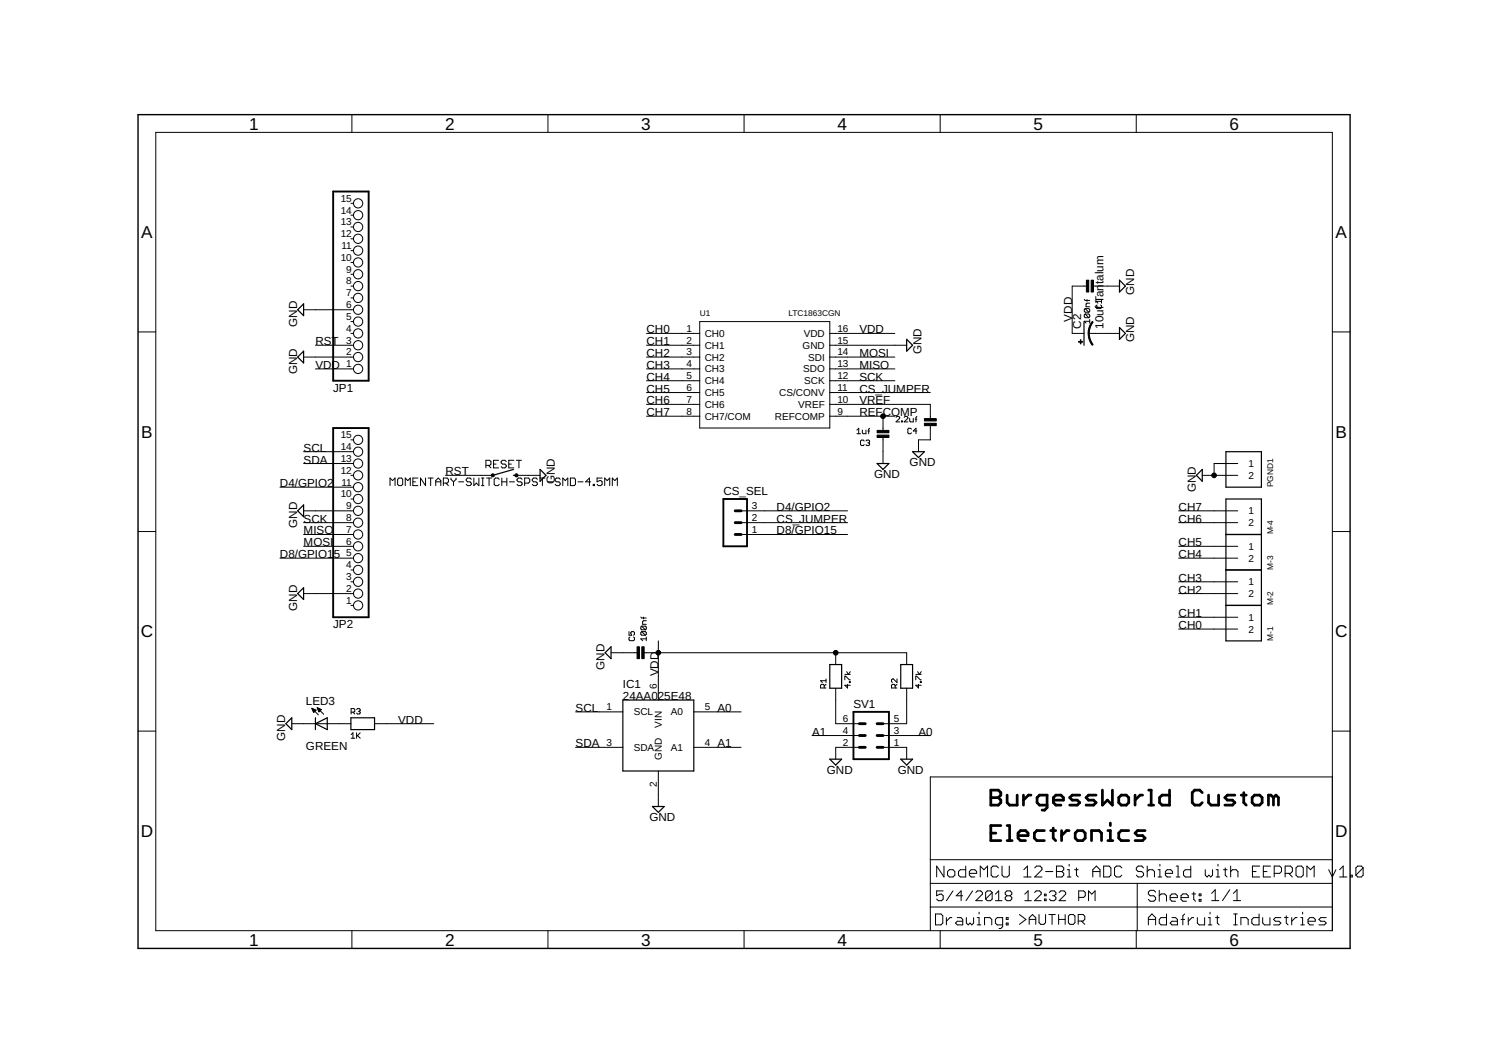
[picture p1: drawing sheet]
<svg xmlns="http://www.w3.org/2000/svg" width="841mm" height="594mm" viewBox="0 0 841 594" stroke-linecap="round" stroke-linejoin="round" font-family="sans-serif">
<g fill="none" stroke="#000" stroke-width=".56">
<path d="M87 74h657v446h-657zM197 64v10M306 64v10M416 64v10M525 64v10M635 64v10M196 114h1M196 140h1M196 133h1M196 127h1M196 120h1M196 160h1"/>
<path d="M196 153h1M196 147h1M607 160h-8v26h6M610 160h15M170 173h27M196 180h1M196 166h1M391 180h72v59h-72zM606 167v1h3M606 172l3 1-1 1M606 175l3 1-1 1M606 175v2h2"/>
<path d="M606 172v2h2M606 175l2 2M606 172l2 2M607 167v1M609 179h-3l1 1M609 178v2M609 169l-2 1v1h2M613 170l-1 1 1 1h2v-2M615 167v2M615 168h-3l1 1M77 185h10M170 199h27"/>
<path d="M176 193h21M196 186h1M361 199h30M361 193h30M361 186h30M463 199h37M463 193h43M463 186h37M608 186h17M744 185h10M176 206h21M361 206h30"/>
<path d="M361 219h30M361 213h30M463 206h37M463 219h57M463 213h37M361 232h30M361 226h30M463 232h37M463 226h57v8M486 239l-1 1v2M493 232v9M500 233h1h1l-2 3h2"/>
<path d="M503 235l1 1zM505 233h2l-2 3h2M508 234l1 2h1v-2M509 240v-1l-2 1v2h2M511 234h1M512 233v3M520 237v9h-7v6M170 259h27M170 252h27M196 246h1M271 260h2l1-1v-1l-1-1h-2v4M273 260l1 1"/>
<path d="M276 259h1M278 257h-2v4h2M283 258l-1-1h-1l-1 1 1 1h1l1 2h-1h-1h-1M284 259h2M287 257h-3v4h3M288 257h3M290 257v4M479 240l1-1v3M479 242h2M482 240v2h2v-2M483 246h-1h-1v3l2-1M484 246h1h1l-1 1"/>
<path d="M485 241h1M485 247h.1M485 247l1 1-1 1-1-1M493 244v15M512 241h-2l2-2v3M691 259h-13v6M156 272h41M196 279h1M196 265h1M218 271v-4l1 1 2-1v4M223 267h1l1 1v2l-1 1h-1l-1-1v-2zM226 271v-4l2 1 1-1v4"/>
<path d="M231 269h1M233 267h-2v4h2M238 267v4l-3-4v4M239 267h3M240 267v4M243 269h3M243 271v-3l2-1 1 1v3M248 270h2v-1v-1v-1h-2v4M249 265h26M249 270l1 1M252 267v1l1 1M253 269v2"/>
<path d="M255 267v1l-2 1M256 269h3M263 268l-1-1h-1l-1 1 1 1h1l1 1-1 1h-1l-1-1M265 267v4l1-1 1 1v-4M269 267h1M269 271h1M270 267v4M272 267h3M273 267v4M279 268l-1-1h-1l-1 1v2l1 1h1l1-1M280 269h3M280 267v4"/>
<path d="M283 267v4M284 269h3M288 265h14M292 268l-1-1h-2v1v1h2l1 1-1 1h-2v-1M293 270h2l1-1v-1l-1-1h-2v4M300 268l-1-1h-1l-1 1 1 1h1l1 1-1 1h-1l-1-1M301 267h3M303 267v4M306 269h3M313 268l-1-1h-1l-1 1 1 1h1l1 1-1 1h-1l-1-1M314 271v-4l2 1 1-1v4M319 267h2v1v2v1h-2z"/>
<path d="M323 269h3M330 269h-3l2-2v4M331 270h1v1h-1zM336 267h-3v2l2-1 1 1v1v1h-2l-1-1M338 271v-4l1 1 2-1v4M342 271v-4l1 1 2-1v4M671 265h20M77 297h10M170 298h27M170 292h27M170 285h27M414 298h59"/>
<path d="M414 292h59M414 285h59M658 292h33M658 285h33M744 297h10M156 312h41M170 305h27M196 318h1M658 312h33M658 305h33M170 331h27M196 338h1"/>
<path d="M196 325h1M658 331h33M658 325h33M351 353v2h2l-1-1 1-1h1v2M352 356h-1l1 2 2-1v-1M358 345h3M358 350h2h1l-1 2M358 353h2h1l-1 2M358 353v1l2 1M358 350v2h2M358 353l2 2M358 350l2 2"/>
<path d="M359 345v1M361 357h-3l1 1M361 356v2M361 347h-2v2h2M368 358v33M658 345h33M658 351h33M341 364h15M359 364h147v7M461 379v2M467 364v7M472 380v-2l3 2"/>
<path d="M472 377h3M473 375l1 2 1-2M501 379v2l-2-2-1 1v1M511 380v-2l3 2M511 377h3M512 375l1 2 1-2M174 395l4 4M174 395l2 1-1 2zM174 396h1M174 396h2M175 397h1M175 398h.1"/>
<path d="M177 395l4 4M177 395l2 1M177 395l1 2 1-1M177 395h1M177 396h2M178 396h1M178 397h1M178 397h.1M196 398h2v-2h-2v3M197 398l1 1M199 396h2v1M200 397h1"/>
<path d="M201 397v1v1l-2-1M321 397h27M387 397h27M460 384v-1l-1-1-1 2h3M461 382l-1 1M461 380h-3l1 1M467 384v20h13M473 382v2l-1-1h3M474 381h1zM500 384v-1l-2-1v2h3M501 382l-1 1M506 384v20h-13"/>
<path d="M513 382v2l-2-1h3M514 381h.1M77 408h10M163 404h33M196 410l1-1v3M196 412h2M199 409v3M200 411l1 1M201 409l-2 2M209 404h33M321 417h27M387 417h27"/>
<path d="M453 411h27M480 417h-13v7M493 417h13v7M493 411h27M744 408h10M368 430v20M744 434h-224v86M520 493h224M520 480h224M527 497h-4v3l2-1h1l1 1v2l-1 1h-2l-1-1M527 484v6l-4-6v6M529 487l1-1h2l1 1v2l-1 1h-2l-1-1z"/>
<path d="M532 497l-3 6M539 484v6h-3l-1-1v-2l1-1h3M541 488h4v-1l-1-1h-2l-1 1v2l1 1h2M543 497l-4 6M545 498l1-1h2l1 1v1l-4 4h4M547 490v-6l2 2 2-2v6M554 498l-1-1h-2l-1 1v4M554 498v4l-1 1h-2l-1-1M554 498l-4 4M556 499l2-2v6M558 485l-1-1h-2l-1 1v4l1 1h2l1-1M560 484v5l1 1h2l1-1v-5"/>
<path d="M572 490h4M572 486l2-2v6M572 499l2-2v6M578 498l1-1h2v1v1l-3 4h3M578 485l1-1h2l1 1v1l-4 4h4M583 499h1v1h-1zM584 487h4M586 498l1-1h2l1 1v1l-1 1M590 484h3l1 1v1l-1 1 1 1v1l-1 1h-3zM590 487h3M591 498l1-1h2l1 1v1l-4 4h4M596 490h2"/>
<path d="M596 486h1v4M597 483v1M600 486h2M601 485v4l1 1M610 487h4M610 490v-4l2-2 2 2v4M616 484h3l1 1v4l-1 1h-3zM626 485l-1-1h-2l-1 1v4l1 1h2l1-1M635 493v27M639 485l-1-1h-2l-1 1v1l1 1h2l1 1v1l-1 1h-2l-1-1M641 487l1-1h2l1 1v3M641 484v6"/>
<path d="M645 498l-1-1h-2l-1 1v1l1 1h2l1 1v1l-1 1h-2l-1-1M647 490h2M647 486h1v4M647 497v6M648 483v1M651 488h4v-1l-1-1h-2l-1 1v2l1 1h2M657 490h2M657 484h1v6M665 484v6h-3l-1-1v-2l1-1h3M666 499h2M667 498v4l1 1M670 499h1v1h-1z"/>
<path d="M673 486v3l1 1 1-1 1 1 1-1v-3M677 499l2-2v6M679 490h2M679 486h1v4M680 483v1M683 486h2M684 485v4l1 1M687 497l-4 6M687 487l1-1h2l1 1v3M687 484v6M689 499l2-2v6M699 487h2"/>
<path d="M703 484h-4v6h4M706 487h2M710 484h-4v6h4M712 488h3l1-1v-2l-1-1h-3v6M718 488h3l1-1v-2l-1-1h-3v6M720 488l2 2M724 485l1-1h2l1 1v4l-1 1h-2l-1-1zM730 490v-6l2 2 2-2v6M742 486l2 4 2-4M748 490h4M748 486l2-2v6M754 489h1v1h-1z"/>
<path d="M761 485v4l-1 1h-2l-1-1M761 485l-1-1h-2l-1 1v4M761 485l-4 4M197 520v10M306 520v10M416 520v10M520 506h224M522 510h3l1 1v4l-1 1h-3zM525 520v10M529 512v4M532 512h-1l-2 2M535 512h2l1 1v3h-3l-1-1 1-1h3"/>
<path d="M538 500h-4l3-3v6M540 512v3l1 1 1-1 1 1 1-1v-3M546 516h2M546 512h1v4M547 509v1M550 516v-4h3l1 1v3M556 503h4M560 516h-3l-1-1v-2l1-1h3v5l-1 1h-1M562 512h1v1h-1zM562 515h1v1h-1zM562 500l-1 1v1l1 1h2l1-1v-1l-1-1M562 500l-1-1v-1l1-1h2l1 1v1l-1 1"/>
<path d="M562 500h2M569 511l4 2-4 3M572 503h4M575 513h3M575 516v-4l2-1 1 1v4M580 511v4l1 1h2l1-1v-4M583 502h1v1h-1zM586 511h3M588 511v5M588 500h1M589 500l1 1v1l-1 1h-2l-1-1M591 513h4"/>
<path d="M591 511v5M595 511v5M597 512l1-1h1l1 1v3l-1 1h-1l-1-1zM602 514h3l1-1v-1l-1-1h-3v5M602 501h3l1-1v-2l-1-1h-3v6M604 514l2 2M608 503v-6l2 2 2-2v6M635 520v10M641 516v-4l2-2 2 2v4M641 513h4M647 500l1-1h2l1 1v3M651 510v6h-3l-1-1v-2l1-1h3"/>
<path d="M653 501h5v-1l-1-1h-3l-1 1v2l1 1h3M654 512h3l1 1v3h-4l-1-1 1-1h4M660 501h4v-1l-1-1h-2l-1 1v2l1 1h2M660 513h2M662 510l-1 1v5M664 512v4M667 512h-1l-2 2M669 512v3l1 1h3v-4M670 502h1v1h-1zM675 516h2M675 512h1v4M676 509v1"/>
<path d="M677 503h4M679 512h2M680 511v4l1 1M689 503h4M689 516h2M689 510h2M690 510v6M693 516v-4h3l1 1v3M703 510v6h-3l-1-1v-2l1-1h3M705 512v3l1 1h3v-4M715 512h-3l-1 1 1 1h2l1 1-1 1h-3M717 512h2"/>
<path d="M718 511v4l1 1M721 512v4M724 512h-1l-2 2M726 516h2M726 512h1v4M727 509v1M730 514h5v-1l-1-1h-3l-1 1v2l1 1h3M741 512h-3l-1 1 1 1h2l1 1-1 1h-3"/>
<circle cx="200" cy="114" r="2.6"/>
<circle cx="200" cy="133" r="2.6"/>
<circle cx="200" cy="120" r="2.6"/>
<circle cx="200" cy="140" r="2.6"/>
<circle cx="200" cy="127" r="2.6"/>
<circle cx="200" cy="153" r="2.6"/>
<circle cx="200" cy="160" r="2.6"/>
<circle cx="200" cy="147" r="2.6"/>
<circle cx="200" cy="173" r="2.6"/>
<circle cx="200" cy="166" r="2.6"/>
<circle cx="200" cy="180" r="2.6"/>
<circle cx="200" cy="199" r="2.6"/>
<circle cx="200" cy="193" r="2.6"/>
<circle cx="200" cy="186" r="2.6"/>
<circle cx="200" cy="206" r="2.6"/>
<circle cx="200" cy="246" r="2.6"/>
<circle cx="200" cy="252" r="2.6"/>
<circle cx="200" cy="259" r="2.6"/>
<circle cx="200" cy="265" r="2.6"/>
<circle cx="200" cy="279" r="2.6"/>
<circle cx="200" cy="272" r="2.6"/>
<circle cx="200" cy="298" r="2.6"/>
<circle cx="200" cy="292" r="2.6"/>
<circle cx="200" cy="285" r="2.6"/>
<circle cx="200" cy="312" r="2.6"/>
<circle cx="200" cy="305" r="2.6"/>
<circle cx="200" cy="318" r="2.6"/>
<circle cx="200" cy="338" r="2.6"/>
<circle cx="200" cy="331" r="2.6"/>
<circle cx="200" cy="325" r="2.6"/>
</g>
<path d="M186 107h20v106h-20zM186 239h20v106h-20zM404 279h13v26h-13zM477 397h19v27h-19z" fill="none" stroke="#000" stroke-width="1.1"/>
<path d="M607 156h1v7h-1zM609 156h2v7h-2zM602 191h3zM603 190l1 2zM516 234h7v1h-7zM516 236h7v2h-7zM490 240h6v2h-6zM490 243h6v1h-6zM356 361h1v7h-1zM358 361h2v7h-2z" fill="#000" stroke="#000" stroke-width=".56"/>
<g fill="none" stroke="#000" stroke-width=".68">
<path d="M625 156l3 4-3 3zM170 170v6l-4-3zM605 180v13M170 196v7l-4-4zM506 189l4 4-4 3zM625 183l3 3-3 3zM490 259h6l-3 3zM510 252h6l-3 4zM685 252h19v20h-19zM287 265h1M287 262l-12 3M302 262l3 3-3 4z"/>
<path d="M671 262v7l-3-4zM685 279h19v79h-19zM166 285l4-3v7zM685 298h19M685 318h19M166 331l4-3v7zM685 338h19M341 361v7l-3-4zM463 371h7v13h-7zM503 371h7v13h-7zM348 391h39v39h-39zM160 404l3-3v6z"/>
<path d="M176 404l7-3v6zM176 401v6M196 401h13v6h-13zM463 424h7l-3 3zM503 424h7l-4 3zM364 450h7l-3 4z"/>
</g>
<g fill="#000" stroke="#000" stroke-width=".56">
<path d="M610 179v1l-1 3-1 3v-4z" fill-rule="evenodd"/>
<path d="M608 186l1 3 1 3v1l-2-4z" fill-rule="evenodd"/>
<circle cx="493" cy="232" r="1.3"/>
<circle cx="275" cy="265" r=".9"/>
<circle cx="288" cy="265" r=".9"/>
<circle cx="678" cy="265" r="1.3"/>
<circle cx="368" cy="364" r="1.3"/>
<circle cx="467" cy="364" r="1.3"/>
</g>
<path d="M411 285h3M411 292h3M411 298h3M480 404h3M480 411h3M480 417h3M490 404h3M490 411h3M490 417h3" fill="none" stroke="#000" stroke-width="1.6"/>
<path d="M77 64h677v466h-677z" fill="none" stroke="#000" stroke-width=".78"/>
<g fill="none" stroke="#000" stroke-width="1.5">
<path d="M553 441h5l1 2v1l-1 1 1 2v1l-1 2h-5zM553 445h5M562 444v4l2 2h4v-6M572 444v6M576 444h-2l-2 3M585 450h-4l-2-2v-3l2-1h4v7l-2 1h-1M588 447h6v-2l-2-1h-2l-2 1v3l2 2h2M603 444h-4l-2 1 2 2h3l1 1-1 2h-5M612 444h-4l-1 1 1 2h3l1 1-1 2h-4M616 441v9l2-3 3 3v-9M620 460v1M625 445l1-1h3l1 1v3l-1 2h-3l-1-2z"/>
<path d="M634 444v6M638 444h-1l-3 3M641 441h2v9M641 450h3M653 441v9h-4l-1-2v-3l1-1h4M671 443l-1-2h-3l-1 2v5l1 2h3l1-2M675 444v4l1 2h5v-6M690 444h-5l-1 1 1 2h3l2 1-2 2h-4M693 444h3M695 443v5l1 2M699 445l2-1h2l2 1v3l-2 2h-2l-2-2zM711 445l-1-1h-2v6"/>
<path d="M711 445v5M711 445l2-1 1 1v5M553 465h3M559 461h-6v8h6M562 461h2v8M562 469h3M569 467h5v-2l-1-1h-3l-1 1v3l1 1h3M583 464h-4l-1 1v3l1 1h4M587 464h3M588 462v6l2 1M593 464v5M597 464h-1l-3 3"/>
<path d="M602 464h3l1 1v3l-1 1h-3l-2-1v-3zM610 469v-5h4l1 1v4M619 469h2M619 464h1v5M630 464h-4l-1 1v3l1 1h4M639 464h-4l-1 1 1 2h3l1 1-1 1h-4"/>
</g>
<g font-size="9.6">
<text x="139" y="72">1</text>
<text x="249" y="72">2</text>
<text x="358" y="72">3</text>
<text x="468" y="72">4</text>
<text x="577" y="72">5</text>
<text x="687" y="72">6</text>
<text x="79" y="133">A</text>
<text x="746" y="133">A</text>
<text x="79" y="244">B</text>
<text x="746" y="244">B</text>
<text x="79" y="356">C</text>
<text x="746" y="356">C</text>
<text x="79" y="467">D</text>
<text x="746" y="467">D</text>
<text x="139" y="528">1</text>
<text x="249" y="528">2</text>
<text x="358" y="528">3</text>
<text x="468" y="528">4</text>
<text x="577" y="528">5</text>
<text x="687" y="528">6</text>
</g>
<g font-size="6.5">
<text x="616" y="159" transform="rotate(-90 616 159)">talum</text>
<text x="633" y="165" transform="rotate(-90 633 165)">GND</text>
<text x="599" y="180" transform="rotate(-90 599 180)">VDD</text>
<text x="166" y="182" transform="rotate(-90 166 182)">GND</text>
<text x="604" y="184" transform="rotate(-90 604 184)">C2</text>
<text x="616" y="184" transform="rotate(-90 616 184)">10uf Tan</text>
<text x="361" y="186">CH0</text>
<text x="480" y="186">VDD</text>
<text x="633" y="191" transform="rotate(-90 633 191)">GND</text>
<text x="176" y="193">RST</text>
<text x="361" y="193">CH1</text>
<text x="515" y="198" transform="rotate(-90 515 198)">GND</text>
<text x="361" y="199">CH2</text>
<text x="480" y="199">MOSI</text>
<text x="166" y="209" transform="rotate(-90 166 209)">GND</text>
<text x="176" y="206">VDD</text>
<text x="361" y="206">CH3</text>
<text x="480" y="206">MISO</text>
<text x="361" y="213">CH4</text>
<text x="480" y="213">SCK</text>
<text x="186" y="219">JP1</text>
<text x="361" y="219">CH5</text>
<text x="480" y="219">CS_JUMPER</text>
<text x="361" y="226">CH6</text>
<text x="480" y="226">VREF</text>
<text x="361" y="232">CH7</text>
<text x="480" y="232">REFCOMP</text>
<text x="170" y="252">SCL</text>
<text x="170" y="259">SDA</text>
<text x="508" y="260">GND</text>
<text x="249" y="265">RST</text>
<text x="488" y="267">GND</text>
<text x="156" y="272">D4/GPIO2</text>
<text x="310" y="270" transform="rotate(-90 310 270)">GND</text>
<text x="668" y="275" transform="rotate(-90 668 275)">GND</text>
<text x="404" y="277">CS_SEL</text>
<text x="434" y="285">D4/GPIO2</text>
<text x="658" y="285">CH7</text>
<text x="170" y="292">SCK</text>
<text x="434" y="292">CS_JUMPER</text>
<text x="658" y="292">CH6</text>
<text x="166" y="295" transform="rotate(-90 166 295)">GND</text>
<text x="170" y="298">MISO</text>
<text x="434" y="298">D8/GPIO15</text>
<text x="170" y="305">MOSI</text>
<text x="658" y="305">CH5</text>
<text x="156" y="312">D8/GPIO1</text>
<text x="186" y="312">5</text>
<text x="658" y="312">CH4</text>
<text x="658" y="325">CH3</text>
<text x="658" y="331">CH2</text>
<text x="166" y="341" transform="rotate(-90 166 341)">GND</text>
<text x="658" y="345">CH1</text>
<text x="186" y="351">JP2</text>
<text x="658" y="351">CH0</text>
<text x="338" y="374" transform="rotate(-90 338 374)">GND</text>
<text x="368" y="378" transform="rotate(-90 368 378)">VDD</text>
<text x="348" y="384">IC1</text>
<text x="171" y="394">LED3</text>
<text x="348" y="391">24AA025E48</text>
<text x="477" y="395">SV1</text>
<text x="321" y="397">SCL</text>
<text x="401" y="397">A0</text>
<text x="222" y="404">VDD</text>
<text x="159" y="414" transform="rotate(-90 159 414)">GND</text>
<text x="453" y="411">A1</text>
<text x="513" y="411">A0</text>
<text x="171" y="419">GREEN</text>
<text x="321" y="417">SDA</text>
<text x="401" y="417">A1</text>
<text x="462" y="432">GND</text>
<text x="501" y="432">GND</text>
<text x="363" y="459">GND</text>
</g>
<g font-size="5.6">
<text x="190" y="113">15</text>
<text x="190" y="119">14</text>
<text x="190" y="126">13</text>
<text x="190" y="132">12</text>
<text x="191" y="139">11</text>
<text x="190" y="146">10</text>
<text x="193" y="152">9</text>
<text x="193" y="159">8</text>
<text x="193" y="165">7</text>
<text x="193" y="172">6</text>
<text x="193" y="179">5</text>
<text x="193" y="185">4</text>
<text x="383" y="185">1</text>
<text x="468" y="185">16</text>
<text x="193" y="192">3</text>
<text x="383" y="192">2</text>
<text x="394" y="188">CH0</text>
<text x="449" y="188">VDD</text>
<text x="468" y="192">15</text>
<text x="394" y="195">CH1</text>
<text x="448" y="195">GND</text>
<text x="193" y="198">2</text>
<text x="383" y="198">3</text>
<text x="394" y="201">CH2</text>
<text x="451" y="201">SDI</text>
<text x="468" y="198">14</text>
<text x="193" y="205">1</text>
<text x="383" y="205">4</text>
<text x="394" y="208">CH3</text>
<text x="449" y="208">SDO</text>
<text x="468" y="205">13</text>
<text x="383" y="212">5</text>
<text x="394" y="215">CH4</text>
<text x="449" y="215">SCK</text>
<text x="468" y="212">12</text>
<text x="383" y="218">6</text>
<text x="394" y="221">CH5</text>
<text x="435" y="221">CS/CONV</text>
<text x="468" y="218">11</text>
<text x="383" y="225">7</text>
<text x="394" y="228">CH6</text>
<text x="446" y="228">VREF</text>
<text x="468" y="225">10</text>
<text x="383" y="231">8</text>
<text x="468" y="231">9</text>
<text x="394" y="234">CH7/COM</text>
<text x="433" y="234">REFCOMP</text>
<text x="190" y="245">15</text>
<text x="190" y="251">14</text>
<text x="190" y="258">13</text>
<text x="697" y="261">1</text>
<text x="190" y="264">12</text>
<text x="697" y="267">2</text>
<text x="191" y="271">11</text>
<text x="190" y="278">10</text>
<text x="193" y="284">9</text>
<text x="420" y="284">3</text>
<text x="697" y="287">1</text>
<text x="193" y="291">8</text>
<text x="420" y="291">2</text>
<text x="697" y="294">2</text>
<text x="193" y="297">7</text>
<text x="420" y="297">1</text>
<text x="193" y="304">6</text>
<text x="193" y="311">5</text>
<text x="697" y="307">1</text>
<text x="193" y="317">4</text>
<text x="697" y="314">2</text>
<text x="193" y="324">3</text>
<text x="697" y="327">1</text>
<text x="193" y="331">2</text>
<text x="697" y="333">2</text>
<text x="193" y="337">1</text>
<text x="697" y="347">1</text>
<text x="697" y="353">2</text>
<text x="367" y="385" transform="rotate(-90 367 385)">6</text>
<text x="339" y="397">1</text>
<text x="354" y="399">SCL</text>
<text x="375" y="399">A0</text>
<text x="394" y="397">5</text>
<text x="370" y="406" transform="rotate(-90 370 406)">VIN</text>
<text x="471" y="403">6</text>
<text x="499" y="403">5</text>
<text x="471" y="410">4</text>
<text x="499" y="410">3</text>
<text x="339" y="416">3</text>
<text x="354" y="419">SDA</text>
<text x="375" y="419">A1</text>
<text x="394" y="416">4</text>
<text x="471" y="416">2</text>
<text x="499" y="416">1</text>
<text x="370" y="424" transform="rotate(-90 370 424)">GND</text>
<text x="367" y="440" transform="rotate(-90 367 440)">2</text>
</g>
<g font-size="4.7">
<text x="391" y="176">U1</text>
<text x="440" y="176">LTC1863CGN</text>
<text x="711" y="272" transform="rotate(-90 711 272)">PGND1</text>
<text x="711" y="298" transform="rotate(-90 711 298)">M-4</text>
<text x="711" y="318" transform="rotate(-90 711 318)">M-3</text>
<text x="711" y="338" transform="rotate(-90 711 338)">M-2</text>
<text x="711" y="358" transform="rotate(-90 711 358)">M-1</text>
</g>
</svg>
